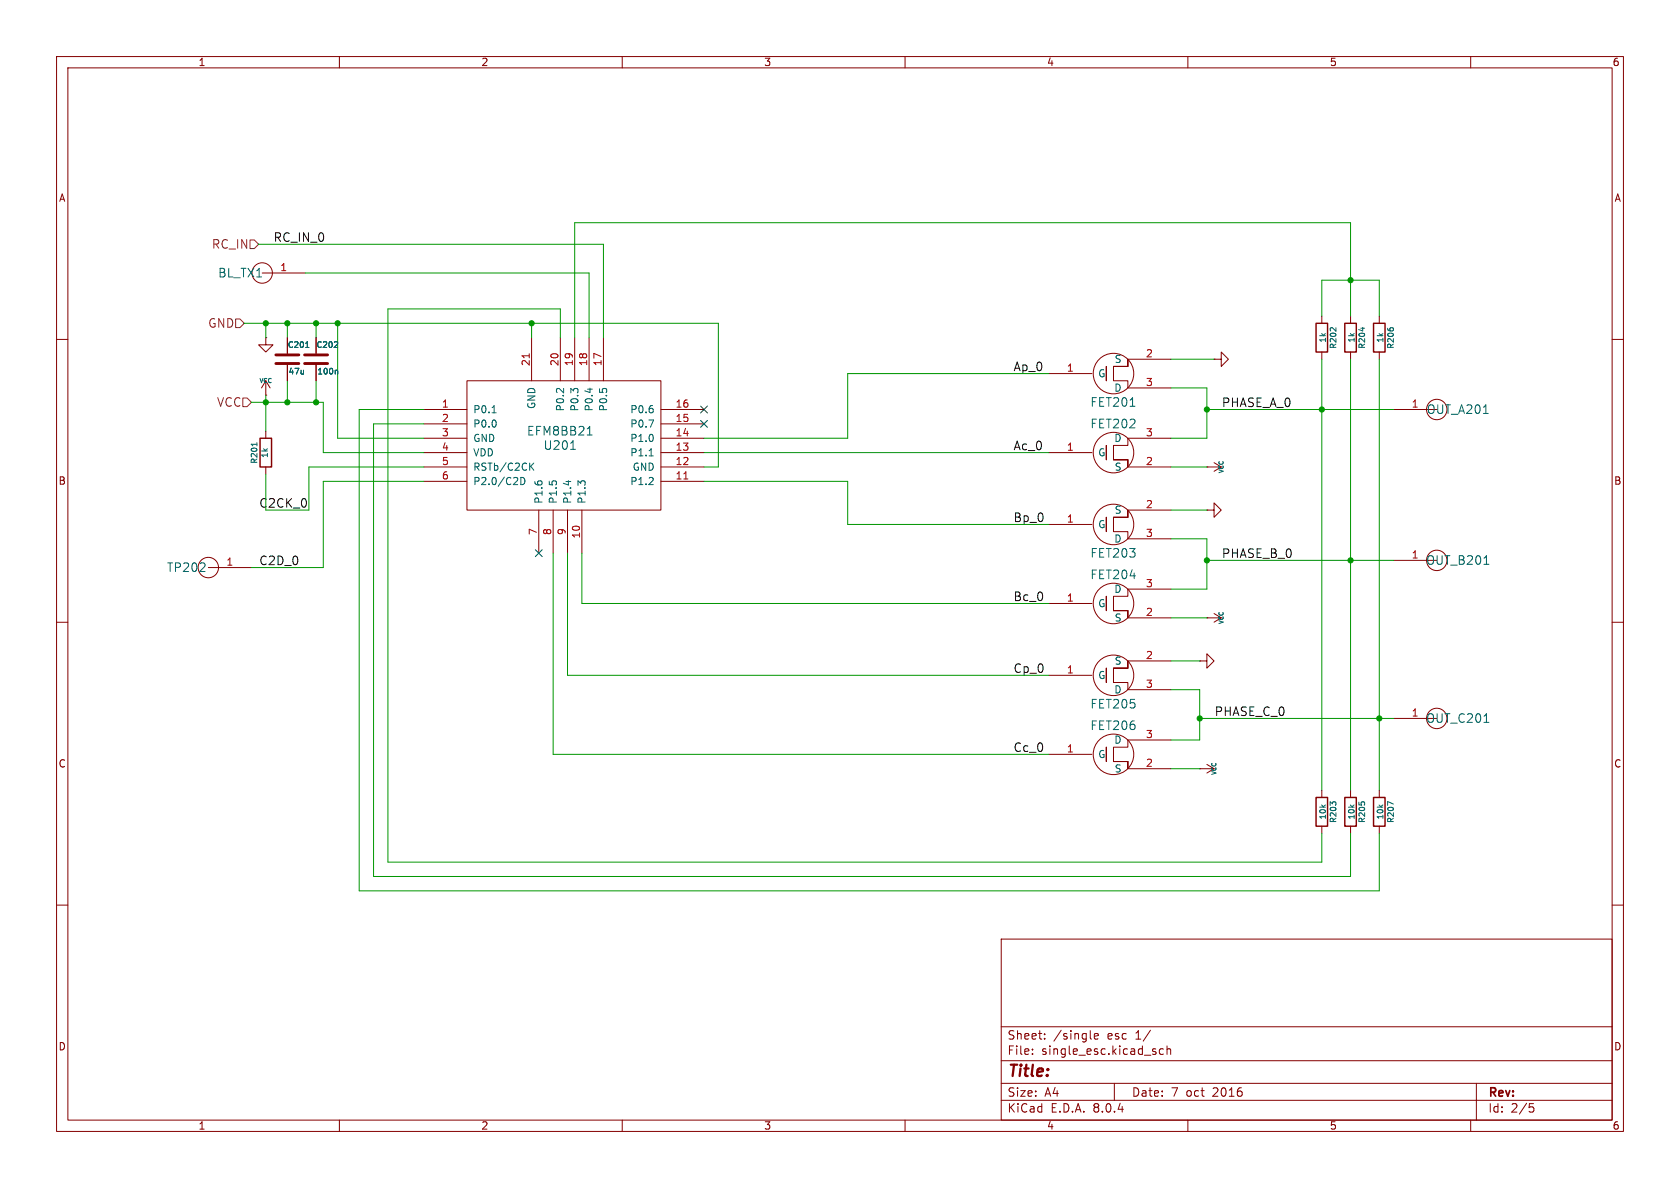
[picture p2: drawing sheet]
<svg xmlns="http://www.w3.org/2000/svg" width="297mm" height="210mm" viewBox="0 0 297 210" stroke-linecap="round" stroke-linejoin="round" font-family="sans-serif">
<g fill="none" stroke="#840000" stroke-width=".18">
<path d="M10 10h277v190h-277zM12 12h273v186h-273zM60 10v2M110 10v2M160 10v2M210 10v2M260 10v2M10 60h2M46.4 48.3h7.6M47 59.7v1.3h1.3l-1.3 1.2-1.3-1.2h1.3M47 59.7h.1M50.8 59.7v2.8"/>
<path d="M55.9 59.7v2.8M94 59.7v7.6M99.1 59.7v7.6M101.6 59.7v7.6M104.1 59.7v7.6M106.7 59.7v7.6M233.7 55.9v1.3M238.8 55.9v1.3M243.8 55.9v1.3M285 60h2M47 69.9h.1M47 67.3l-.8 1.3"/>
<path d="M47 67.3v2.6M47 76.2v1.3M47 67.3l.8 1.3M50.8 64.5v2.8M55.9 64.5v2.8M74.9 77.5h7.6M74.9 72.4h7.6M74.9 74.9h7.6M82.5 67.3h34.3v22.9h-34.3zM116.8 77.5h7.7M116.8 72.4h7.7M116.8 74.9h7.7"/>
<path d="M185.4 66h7.6M195.6 78.7v2.6zM195.6 64.8v2.5zM196.8 64.8h2.6zM196.8 64.8v2.5h2.6v1.3h7.6M199.4 63.5v1.3zM199.4 63.5h7.6M207 77.5h-7.6v1.2h-2.6v2.6M214.6 63.5h1.3v-1.3l1.3 1.3-1.3 1.3v-1.3M214.6 63.5h.1M233.7 62.2v1.3M238.8 62.2v1.3"/>
<path d="M243.8 62.2v1.3M246.4 72.4h7.6M47 82.6v1.2M74.9 80h7.6M74.9 82.6h7.6M74.9 85.1h7.6M95.2 90.2v7.6M97.8 90.2v7.6M100.3 90.2v7.6M102.9 90.2v7.6M116.8 80h7.7M116.8 82.6h7.7"/>
<path d="M116.8 85.1h7.7M185.4 80h7.6M185.4 92.7h7.6M195.6 91.4v2.6zM196.8 81.3h2.6zM196.8 91.4h2.6zM196.8 91.4v2.6h2.6v1.3h7.6M199.4 81.3v1.3zM199.4 90.2v1.2zM199.4 82.6h7.6M199.4 90.2h7.6M213.4 82.6h.1"/>
<path d="M213.4 90.2h1.2v-1.3l1.3 1.3-1.3 1.2v-1.2M213.4 90.2h.1M213.4 82.6h2.5M214.6 81.8l1.3 .8M215.9 82.6l-1.3 .7M246.4 99.1h7.6M10 110h2M36.8 100.3h7.6M185.4 119.4h7.6M185.4 106.7h7.6M195.6 118.1v2.6zM195.6 105.4v2.6z"/>
<path d="M196.8 118.1h2.6zM196.8 118.1v2.6h2.6v1.2h7.6M196.8 108h2.6zM199.4 116.8v1.3zM199.4 108v1.2zM199.4 109.2h7.6M199.4 116.8h7.6M207 104.1h-7.6v1.3h-2.6v2.6M212.1 116.8h1.3v-1.2l1.2 1.2-1.2 1.3v-1.3M212.1 116.8h.1M213.4 109.2h.1M213.4 109.2h2.5"/>
<path d="M214.6 108.5l1.3 .7M215.9 109.2l-1.3 .8M285 110h2M185.4 133.4h7.6M195.6 132.1v2.5zM196.8 134.6h2.6zM199.4 134.6v1.3zM199.4 135.9h7.6M207 130.8h-7.6v1.3h-2.6v2.5M212.1 135.9h.1M212.1 135.9h2.5M213.4 135.1l1.2 .8"/>
<path d="M214.6 135.9l-1.2 .8M233.7 139.7v1.3M238.8 139.7v1.3M243.8 139.7v1.3M246.4 127h7.6M10 160h2M233.7 146.1v1.2M238.8 146.1v1.2M243.8 146.1v1.2M285 160h2M177 166h108v32h-108zM60 198v2"/>
<path d="M110 198v2M160 198v2M177 194.5h108M177 191.5h108M177 187.5h108M177 181.5h108M182.5 186.3v.1M182.5 185.5v.1M184.7 183.6v.1M184.7 182.8v.1M192.8 183.6l.2 .1M193.5 183.2l.7-.1-.1-.3-.4-.1-.2 .2v.7h.6"/>
<path d="M197 191.5v3M205.7 185.5l-.5-.1-.2 .3v.4l.1 .2h.6M206.3 185.5l.2-.1 .4 .1 .1 .9M206.3 184.9v1.5M210 198v2M260 198v2M261 191.5v6.5M270.4 195.1h.7M270.5 195.7h.4l.3 .3-.2 .5-.5 .1"/>
<circle cx="46.4" cy="48.3" r="1.8"/>
<circle cx="196.8" cy="66" r="3.6"/>
<circle cx="254" cy="72.4" r="1.8"/>
<circle cx="196.8" cy="80" r="3.6"/>
<circle cx="196.8" cy="92.7" r="3.6"/>
<circle cx="254" cy="99.1" r="1.8"/>
<circle cx="36.8" cy="100.3" r="1.8"/>
<circle cx="196.8" cy="106.7" r="3.6"/>
<circle cx="196.8" cy="119.4" r="3.6"/>
<circle cx="196.8" cy="133.3" r="3.6"/>
<circle cx="254" cy="127" r="1.8"/>
</g>
<path d="M232.7 57.2h2v5h-2zM237.7 57.2h2.1v5h-2.1zM242.8 57.2h2.1v5h-2.1zM46 77.5h2v5.1h-2zM232.7 141h2v5.1h-2zM237.7 141h2.1v5.1h-2.1zM242.8 141h2.1v5.1h-2.1z" fill="none" stroke="#840000" stroke-width=".25"/>
<g fill="none" stroke="#006464" stroke-width=".18">
<path d="M235.3 58h.3M236.2 57.9v.7M240.9 57.9v.6M245.8 58h.4M45.4 78.2v.6M54 61.4h.6M59.1 61.4h.6M59.4 65.4l.3 .2v.5M59.6 60.5v.3M87 73h.7M100.9 79.4h.8M103.8 76.9h.9"/>
<path d="M104.1 75.6l.1-.2v1.5M104.3 68.6v.8M114.7 74.2h.8l-.5 1.3M199.8 71.8h.9M262.2 73.1h.9M92.1 84.4a.64 .64 0 0 1 .7 .6 .64 .64 0 0 1-.7 .7zM93.8 82.4l.6 .7M94.4 81.9l-.8 .7M100.5 84.9v.8M114.8 80.6h.7M262.3 99.8h.9M262.3 127.7h.9"/>
<path d="M235.5 142.1l-.3-.4v.7M235.6 141.8h.5M240.7 141.8h.5M246.3 142.1l-1-.4v.7"/>
</g>
<path d="M93.6 62.5v.8M120.9 84.7h.7" fill="none" stroke="#a90000" stroke-width=".18"/>
<path d="M48.8 64.3h4M48.8 62.7h4M53.8 64.3h4.1M53.8 62.7h4.1" fill="none" stroke="#840000" stroke-width=".51"/>
<path d="M41.7 56.4h.7l.8 .8-.8 .7h-.7zM44.2 42.4h.8l.7 .8-.7 .7h-.8zM42.9 70.4h.8l.7 .7-.7 .8h-.8z" fill="none" stroke="#725600" stroke-width=".18"/>
<g fill="none" stroke="#009600" stroke-width=".18">
<path d="M43.2 57.2h83.8v25.4h-2.5M45.7 43.2h61v16.5M47 57.2v2.5M50.8 57.2v2.5M54 48.3h50.1v11.4M55.9 57.2v2.5M59.7 57.2v20.3h15.2M94 57.2v2.5M99.1 59.7v-5.1h-30.5v97.8h165.1v-5.1M233.7 55.9v-6.4h10.1v6.4M238.8 55.9v-16.5h-137.2v20.3M44.4 71.1h12.7v8.9h17.8"/>
<path d="M47 69.9v6.3M50.8 67.3v3.8M55.9 67.3v3.8M74.9 74.9h-8.9v80h172.8v-7.6M74.9 72.4h-11.4v85.1h180.3v-10.2M185.4 66h-35.5v11.5h-25.4M207 68.6h6.4v8.9h-6.4M207 63.5h7.6M213.4 72.4h33M233.7 63.5v76.2M238.8 63.5v76.2M243.8 63.5v76.2"/>
<path d="M74.9 85.1h-17.8v15.2h-12.7M74.9 82.6h-20.3v7.6h-7.6v-6.4M97.8 97.8v35.6h87.6M100.3 97.8v21.6h85.1M102.9 97.8v8.9h82.5M124.5 85.1h25.4v7.6h35.5M124.5 80h60.9M207 82.6h6.4M207 95.3h6.4v8.8h-6.4M207 90.2h6.4M213.4 99.1h33M207 116.8h5.1"/>
<path d="M207 109.2h6.4M207 121.9h5.1v8.9h-5.1M207 135.9h5.1M212.1 127h34.3"/>
</g>
<path d="M123.9 74.3l1.2 1.2M123.9 71.8l1.2 1.2M125.1 74.3l-1.2 1.2M125.1 71.8l-1.2 1.2M94.6 97.2l1.3 1.2M95.9 97.2l-1.3 1.2" fill="none" stroke="#000084" stroke-width=".18"/>
<g fill="#009600" stroke="#009600" stroke-width=".18">
<circle cx="213.4" cy="72.4" r=".46"/>
<circle cx="233.7" cy="72.4" r=".46"/>
<circle cx="238.8" cy="49.5" r=".46"/>
<circle cx="238.8" cy="99.1" r=".46"/>
<circle cx="213.4" cy="99.1" r=".46"/>
<circle cx="55.9" cy="57.2" r=".46"/>
<circle cx="50.8" cy="57.2" r=".46"/>
<circle cx="55.9" cy="71.1" r=".46"/>
<circle cx="59.7" cy="57.2" r=".46"/>
<circle cx="94" cy="57.2" r=".46"/>
<circle cx="47" cy="57.2" r=".46"/>
<circle cx="243.8" cy="127" r=".46"/>
<circle cx="212.1" cy="127" r=".46"/>
<circle cx="50.8" cy="71.1" r=".46"/>
<circle cx="47" cy="71.1" r=".46"/>
</g>
<text font-size="2.8" fill="#840000" x="178" y="190.9">Title:</text>
<g font-size="2.1" fill="#725600">
<text x="37.4" y="44.2">RC_IN</text>
<text x="36.7" y="58.1">GND</text>
<text x="38.3" y="72.1">VCC</text>
</g>
<g font-size="2.1" fill="#0f0f0f">
<text x="48.3" y="42.9">RC_IN_0</text>
<text x="179.1" y="65.7">Ap_0</text>
<text x="215.9" y="72.1">PHASE_A_0</text>
<text x="179.1" y="79.7">Ac_0</text>
<text x="45.7" y="89.9">C2CK_0</text>
<text x="179.1" y="92.4">Bp_0</text>
<text x="45.7" y="100">C2D_0</text>
<text x="215.9" y="98.7">PHASE_B_0</text>
<text x="179.1" y="106.4">Bc_0</text>
<text x="179.1" y="119.1">Cp_0</text>
<text x="214.6" y="126.7">PHASE_C_0</text>
<text x="179.1" y="133">Cc_0</text>
</g>
<g font-size="2.1" fill="#006464">
<text x="38.5" y="49.3">BL_TX1</text>
<text x="93.1" y="77.2">EFM8BB21</text>
<text x="192.7" y="75.9">FET202</text>
<text x="192.7" y="72.1">FET201</text>
<text x="252.1" y="73.4">OUT_A201</text>
<text x="96" y="79.7">U201</text>
<text x="29.4" y="101.3">TP202</text>
<text x="192.7" y="98.8">FET203</text>
<text x="252" y="100.1">OUT_B201</text>
<text x="192.7" y="102.6">FET204</text>
<text x="192.7" y="125.5">FET205</text>
<text x="192.7" y="129.3">FET206</text>
<text x="252" y="128">OUT_C201</text>
</g>
<g font-size="2.1" fill="#840000">
<text x="178" y="184">Sheet:</text>
<text x="186.2" y="184">/single</text>
<text x="195.8" y="184">esc</text>
<text x="200.9" y="184">1/</text>
<text x="178" y="186.7">File:</text>
<text x="184.1" y="186.7">single_esc.kicad_sch</text>
<text x="178" y="196.9">KiCad</text>
<text x="178" y="194.1">Size:</text>
<text x="184.7" y="194.1">A4</text>
<text x="185.7" y="196.9">E.D.A.</text>
<text x="193.3" y="196.9">8.0.4</text>
<text x="200" y="194.1">Date:</text>
<text x="207" y="194.1">7</text>
<text x="209.7" y="194.1">oct</text>
<text x="214.5" y="194.1">2016</text>
<text x="263" y="194.3">Rev:</text>
<text x="263" y="196.9">Id:</text>
<text x="267.1" y="196.9">2/5</text>
</g>
<g font-size="1.8" fill="#840000">
<text x="35" y="11.9">1</text>
<text x="85" y="11.9">2</text>
<text x="135" y="11.9">3</text>
<text x="185" y="11.9">4</text>
<text x="235" y="11.9">5</text>
<text x="285" y="11.9">6</text>
<text x="10.3" y="35.9">A</text>
<text x="285.3" y="35.9">A</text>
<text x="10.3" y="85.9">B</text>
<text x="285.3" y="85.9">B</text>
<text x="10.3" y="135.9">C</text>
<text x="285.3" y="135.9">C</text>
<text x="10.3" y="185.9">D</text>
<text x="285.3" y="185.9">D</text>
<text x="35" y="199.9">1</text>
<text x="85" y="199.9">2</text>
<text x="135" y="199.9">3</text>
<text x="185" y="199.9">4</text>
<text x="235" y="199.9">5</text>
<text x="285" y="199.9">6</text>
</g>
<g font-size="1.8" fill="#a90000">
<text x="49.5" y="48">1</text>
<text x="93.7" y="64.8" transform="rotate(-90 93.7 64.8)">21</text>
<text x="98.8" y="64.8" transform="rotate(-90 98.8 64.8)">20</text>
<text x="101.3" y="64.8" transform="rotate(-90 101.3 64.8)">19</text>
<text x="103.9" y="64.8" transform="rotate(-90 103.9 64.8)">18</text>
<text x="106.4" y="64.8" transform="rotate(-90 106.4 64.8)">17</text>
<text x="188.5" y="65.8">1</text>
<text x="202.5" y="63.2">2</text>
<text x="202.5" y="68.3">3</text>
<text x="78" y="72.1">1</text>
<text x="78" y="74.7">2</text>
<text x="78" y="77.2">3</text>
<text x="119.3" y="77.2">14</text>
<text x="119.3" y="74.7">15</text>
<text x="119.3" y="72.1">16</text>
<text x="202.5" y="77.2">3</text>
<text x="249.5" y="72.1">1</text>
<text x="78" y="79.8">4</text>
<text x="78" y="82.3">5</text>
<text x="119.3" y="82.3">12</text>
<text x="119.3" y="79.8">13</text>
<text x="188.5" y="79.8">1</text>
<text x="202.5" y="82.3">2</text>
<text x="78" y="84.8">6</text>
<text x="119.3" y="84.8">11</text>
<text x="202.5" y="89.9">2</text>
<text x="95" y="94.7" transform="rotate(-90 95 94.7)">7</text>
<text x="97.5" y="94.7" transform="rotate(-90 97.5 94.7)">8</text>
<text x="100.1" y="94.7" transform="rotate(-90 100.1 94.7)">9</text>
<text x="102.6" y="95.3" transform="rotate(-90 102.6 95.3)">10</text>
<text x="188.5" y="92.5">1</text>
<text x="202.5" y="95">3</text>
<text x="39.9" y="100.1">1</text>
<text x="249.5" y="98.8">1</text>
<text x="188.5" y="106.4">1</text>
<text x="202.5" y="103.9">3</text>
<text x="202.5" y="109">2</text>
<text x="188.5" y="119.1">1</text>
<text x="202.5" y="116.6">2</text>
<text x="202.5" y="121.7">3</text>
<text x="202.5" y="130.6">3</text>
<text x="249.5" y="126.7">1</text>
<text x="188.5" y="133.1">1</text>
<text x="202.5" y="135.6">2</text>
</g>
<g font-size="1.8" fill="#006464">
<text x="197" y="64.4">S</text>
<text x="194.1" y="66.9">G</text>
<text x="196.9" y="69.4">D</text>
<text x="83.6" y="73.3">P0.1</text>
<text x="83.6" y="75.8">P0.0</text>
<text x="94.8" y="72.4" transform="rotate(-90 94.8 72.4)">GND</text>
<text x="99.9" y="72.8" transform="rotate(-90 99.9 72.8)">P0.2</text>
<text x="102.5" y="72.8" transform="rotate(-90 102.5 72.8)">P0.3</text>
<text x="105" y="72.8" transform="rotate(-90 105 72.8)">P0.4</text>
<text x="107.5" y="72.8" transform="rotate(-90 107.5 72.8)">P0.5</text>
<text x="111.3" y="75.8">P0.7</text>
<text x="111.3" y="73.3">P0.6</text>
<text x="83.6" y="78.3">GND</text>
<text x="83.6" y="80.9">VDD</text>
<text x="83.6" y="83.4">RSTb/C2CK</text>
<text x="111.3" y="80.9">P1.1</text>
<text x="111.3" y="78.3">P1.0</text>
<text x="111.8" y="83.4">GND</text>
<text x="194.1" y="80.9">G</text>
<text x="196.9" y="78.3">D</text>
<text x="197" y="83.4">S</text>
<text x="83.6" y="86">P2.0/C2D</text>
<text x="96.1" y="89.2" transform="rotate(-90 96.1 89.2)">P1.6</text>
<text x="98.7" y="89.2" transform="rotate(-90 98.7 89.2)">P1.5</text>
<text x="101.2" y="89.2" transform="rotate(-90 101.2 89.2)">P1.4</text>
<text x="103.7" y="89.2" transform="rotate(-90 103.7 89.2)">P1.3</text>
<text x="111.3" y="86">P1.2</text>
<text x="194.1" y="93.6">G</text>
<text x="197" y="91">S</text>
<text x="196.9" y="96.1">D</text>
<text x="194.1" y="107.5">G</text>
<text x="196.9" y="105">D</text>
<text x="197" y="110.1">S</text>
<text x="197" y="117.7">S</text>
<text x="194.1" y="120.2">G</text>
<text x="196.9" y="122.8">D</text>
<text x="196.9" y="131.7">D</text>
<text x="194.1" y="134.2">G</text>
<text x="197" y="136.8">S</text>
</g>
<g font-size="1.4" fill="#006464">
<text x="50.8" y="61.7">C201</text>
<text x="55.8" y="61.7">C202</text>
<text x="234.6" y="60.7" transform="rotate(-90 234.6 60.7)">1k</text>
<text x="236.4" y="61.8" transform="rotate(-90 236.4 61.8)">R202</text>
<text x="239.7" y="60.7" transform="rotate(-90 239.7 60.7)">1k</text>
<text x="241.5" y="61.8" transform="rotate(-90 241.5 61.8)">R204</text>
<text x="244.8" y="60.7" transform="rotate(-90 244.8 60.7)">1k</text>
<text x="246.6" y="61.8" transform="rotate(-90 246.6 61.8)">R206</text>
<text x="50.9" y="66.4">47u</text>
<text x="56" y="66.4">100n</text>
<text x="45.7" y="82.1" transform="rotate(-90 45.7 82.1)">R201</text>
<text x="47.5" y="81.1" transform="rotate(-90 47.5 81.1)">1k</text>
<text x="234.6" y="145" transform="rotate(-90 234.6 145)">10k</text>
<text x="236.4" y="145.6" transform="rotate(-90 236.4 145.6)">R203</text>
<text x="239.7" y="145" transform="rotate(-90 239.7 145)">10k</text>
<text x="241.5" y="145.6" transform="rotate(-90 241.5 145.6)">R205</text>
<text x="244.8" y="145" transform="rotate(-90 244.8 145)">10k</text>
<text x="246.6" y="145.6" transform="rotate(-90 246.6 145.6)">R207</text>
</g>
<g font-size="1.1" fill="#006464">
<text x="45.7" y="67.9">VCC</text>
<text x="216.5" y="83.8" transform="rotate(-90 216.5 83.8)">VCC</text>
<text x="216.5" y="110.5" transform="rotate(-90 216.5 110.5)">VCC</text>
<text x="215.2" y="137.1" transform="rotate(-90 215.2 137.1)">VCC</text>
</g>
</svg>
